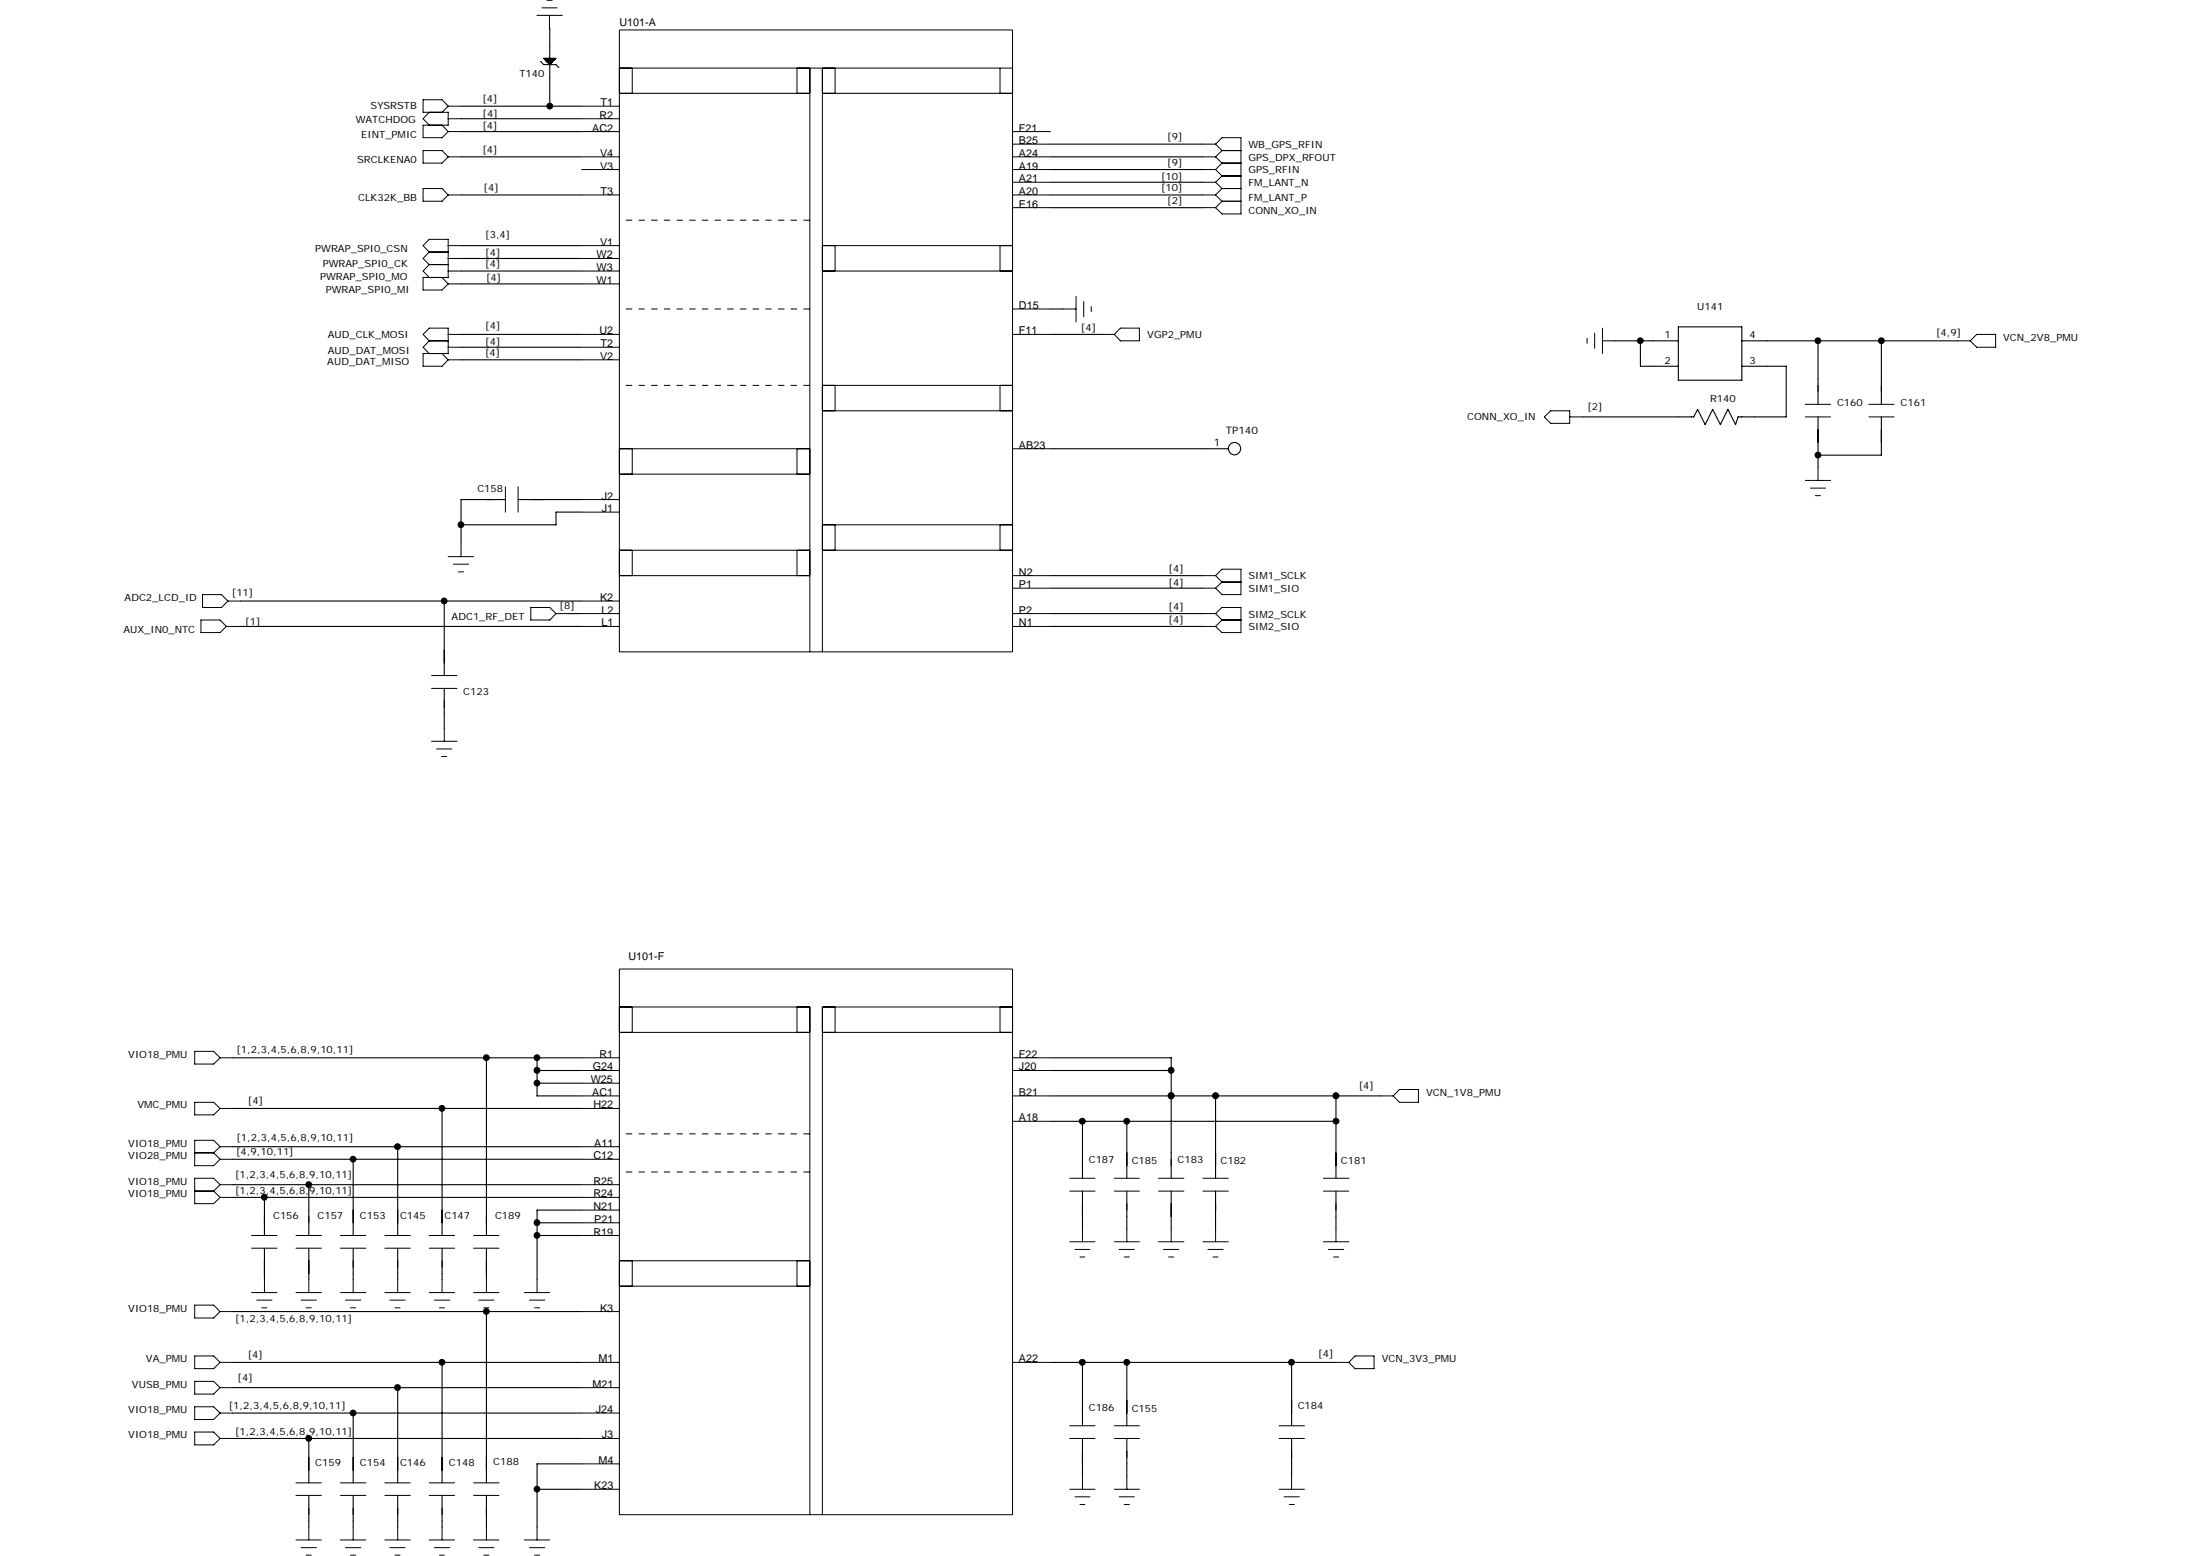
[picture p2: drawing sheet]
<svg xmlns="http://www.w3.org/2000/svg" width="297mm" height="210mm" viewBox="0 0 297 210" stroke-linecap="round" stroke-linejoin="round" font-family="sans-serif">
<g fill="none" stroke="#000" stroke-width=".14">
<path d="M58 15.2l-.9 .8 .9 .9M59.7 16.9l.8 .9M60.5 14.3h1.7M60.5 16h1.7M60.5 17.8h1.7M60.5 14.3l-.8 .9M60.5 14.3l-.8-.8h-2.6v1.7h3.4v1.7h-3.4v1.7h2.6l.8-.8M72.5 2.1h3.4M73.2 1.1h2M73.8 0h.7M74.2 2.1v1.7M78.5 14.3h5.1"/>
<path d="M78.5 16h5.1M78.5 17.8h5.1M83.6 4h53.1v84h-53.1zM83.6 9.2h53.1M83.6 12.6h25.7M85.4 9.2v3.4M107.6 9.2v3.4M109.3 9.2v78.8M111 12.6h25.7M111 9.2v78.8M112.8 9.2v3.4M135 9.2v3.4"/>
<path d="M136.7 19.5h5.2M136.7 17.8h5.2M162.4 19.5h1.7M164.1 19.5l.9-.9h2.6v10.3h-2.6l-.9-.9M164.1 19.5l.9 .8M57.1 20.3h2.6l.8 .9-.8 .8h-2.6zM57.1 25.4h2.6l.8 .9-.8 .9h-2.6zM58 34l-.9-.9 .9-.8h2.5v5.1h-3.4v1.7h2.6l.8-.8M58 34h2.5M58 34l-.9 .9 .9 .8M58 35.7h2.5M58 35.7l-.9 .9 .9 .8"/>
<path d="M59.7 37.4l.8 .9M60.5 33.1h1.7M60.5 36.6h1.7M60.5 21.2h1.7M60.5 26.3h1.7M60.5 34.9h1.7M60.5 38.3h1.7M78.5 33.1h5.1M78.5 36.6h5.1M78.5 21.2h5.1M78.5 22.9h5.1M78.5 26.3h5.1"/>
<path d="M78.5 34.9h5.1M78.5 38.3h5.1M84.5 29.7h.9M86.2 29.7h.9M87.9 29.7h.9M89.6 29.7h.9M91.4 29.7h.8M93.1 29.7h.8M94.8 29.7h.8M96.5 29.7h.8M98.2 29.7h.9M99.9 29.7h.9"/>
<path d="M101.6 29.7h.9M103.4 29.7h.8M105 29.7h.9M106.7 29.7h.9M108.5 29.7h.8M111 33.1h25.7M111 36.6h25.7M112.8 33.1v3.5M135 33.1v3.5M136.7 21.2h5.2M136.7 22.9h5.2M136.7 26.3h5.2"/>
<path d="M136.7 24.6h5.2M136.7 28h5.2M162.4 21.2h1.7M162.4 22.9h1.7M162.4 26.3h1.7M162.4 24.6h1.7M162.4 28h1.7M164.1 21.2l.9 .8M164.1 22.9l.9 .8M164.1 24.6l.9 .8M164.1 26.3l.9 .9M165 22h2.6"/>
<path d="M165 20.3h2.6M165 27.2h2.6M165 25.4h2.6M165 20.3l-.9 .9M165 23.7h2.6M165 22l-.9 .9M165 23.7l-.9 .9M165 25.4l-.9 .9M165 27.2l-.9 .8M58 46l-.9-.9 .9-.8h2.5v3.4h-3.4v1.7h2.6l.8-.8M58 46h2.5M58 46l-.9 .9 .9 .8"/>
<path d="M59.7 47.7l.8 .9M60.5 45.1h1.7M60.5 46.9h1.7M60.5 48.6h1.7M78.5 45.1h5.1M78.5 46.9h5.1M78.5 48.6h5.1M84.5 52h.9M84.5 41.7h.9M86.2 52h.9M86.2 41.7h.9M87.9 52h.9"/>
<path d="M87.9 41.7h.9M89.6 52h.9M89.6 41.7h.9M91.4 52h.8M91.4 41.7h.8M93.1 52h.8M93.1 41.7h.8M94.8 52h.8M94.8 41.7h.8M96.5 52h.8M96.5 41.7h.8M98.2 52h.9"/>
<path d="M98.2 41.7h.9M99.9 52h.9M99.9 41.7h.9M101.6 52h.9M101.6 41.7h.9M103.4 52h.8M103.4 41.7h.8M105 52h.9M105 41.7h.9M106.7 52h.9M106.7 41.7h.9M108.5 52h.8"/>
<path d="M108.5 41.7h.8M111 52h25.7M111 55.4h25.7M112.8 52v3.4M135 52v3.4M136.7 41.7h5.2M136.7 45.1h5.2M143.6 41.7h1.7M145.3 40v3.4M146.3 40.7v2.1M147.3 41.4v.7M148.7 45.1h1.7"/>
<path d="M151.3 44.3h2.5v1.7h-2.5l-.9-.9zM208.5 56.3l.9-.9h2.5v1.7h-2.5zM211.9 56.3h1.7M214.3 45.6v.7M215.3 45v2M216.4 46h1.7M216.4 44.3v3.4M243.8 54.6h3.4M243.8 56.3h3.4M252.3 54.6h3.4M252.3 56.3h3.4M264.3 46h1.7"/>
<path d="M266 46l.9-.9h2.5v1.8h-2.5zM60.5 75.1h3.4M61.2 76.1h2.1M61.9 77.2h.7M62.2 73.4v1.7M68.2 65.7v3.4M70 65.7v3.4M78.5 67.4h5.1M78.5 69.1h5.1M83.6 77.7h25.7M83.6 74.3h25.7M83.6 60.6h25.7"/>
<path d="M83.6 64h25.7M85.4 60.6v3.4M85.4 74.3v3.4M107.6 60.6v3.4M107.6 74.3v3.4M111 74.3h25.7M111 70.8h25.7M112.8 70.8v3.5M135 70.8v3.5M136.7 77.7h5.2M136.7 60.6h5.2M136.7 79.4h5.2"/>
<path d="M162.4 77.7h1.7M162.4 79.4h1.7M164.1 77.7l.9-.9h2.6v3.4h-2.6l-.9-.8M164.1 77.7l.9 .8M165 78.5h2.6M165 78.5l-.9 .9M243.8 64.8h3.4M244.4 65.9h2.1M245.1 66.9h.7M245.5 63.1v1.7M27.1 83.7h2.6l.9 .8-.9 .9h-2.6zM27.3 80.2h2.6l.9 .9-.9 .9h-2.6z"/>
<path d="M30.6 84.5h1.7M30.8 81.1h1.7M58.3 92.9h3.4M58.3 91.2h3.4M60 98.3v1.7M71.7 82h2.5l.9 .8-.9 .9h-2.5zM75.1 82.8h1.7M78.5 81.1h5.1M78.5 82.8h5.1M78.5 84.5h5.1M136.7 82.8h5.2M136.7 84.5h5.2"/>
<path d="M162.4 82.8h1.7M162.4 84.5h1.7M164.1 82.8l.9-.8h2.6v3.4h-2.6l-.9-.9M164.1 82.8l.9 .9M165 83.7h2.6M165 83.7l-.9 .8M58.3 100h3.4M58.9 101.1h2.1M59.6 102.1h.7M83.6 130.8h53.1v73.6h-53.1zM83.6 135.9h25.7v68.5M83.6 139.3h25.7"/>
<path d="M85.4 135.9v3.4M107.6 135.9v3.4M111 139.3h25.7M112.8 135.9v3.4M135 135.9v3.4M136.7 135.9h-25.7v68.5M26.3 141.9h2.5l.9 .8-.9 .9h-2.5zM26.3 148.8h2.5l.9 .8-.9 .9h-2.5zM26.3 155.6h2.5M28.8 155.6l.9 .8M29.7 142.7h1.7M29.7 154.7h1.7"/>
<path d="M29.7 156.4h1.7M29.7 159.9h1.7M29.7 149.6h1.7M29.7 159.9l-.9-.9h-2.5v3.4h2.5l.9-.8M29.7 154.7l-.9-.8h-2.5v3.4h2.5l.9-.9M29.7 154.7l-.9 .9M29.7 159.9l-.9 .8M78.5 142.7h5.1M78.5 147.9h5.1M78.5 154.7h5.1M78.5 156.4h5.1M78.5 144.5h5.1"/>
<path d="M78.5 159.9h5.1M78.5 149.6h5.1M78.5 146.2h5.1M84.5 153h.9M84.5 158.2h.9M86.2 153h.9M86.2 158.2h.9M87.9 153h.9M87.9 158.2h.9M89.6 153h.9M89.6 158.2h.9M91.4 153h.8"/>
<path d="M91.4 158.2h.8M93.1 153h.8M93.1 158.2h.8M94.8 153h.8M94.8 158.2h.8M96.5 153h.8M96.5 158.2h.8M98.2 153h.9M98.2 158.2h.9M99.9 153h.9M99.9 158.2h.9M101.6 153h.9"/>
<path d="M101.6 158.2h.9M103.4 153h.8M103.4 158.2h.8M105 153h.9M105 158.2h.9M106.7 153h.9M106.7 158.2h.9M108.5 153h.8M108.5 158.2h.8M136.7 142.7h5.2M136.7 147.9h5.2M136.7 151.3h5.2"/>
<path d="M136.7 144.5h5.2M144.4 159h3.4M150.4 159h3.4M156.4 159h3.4M162.4 159h3.4M178.7 159h3.4M186.4 147.9h1.7M189 147h2.5v1.8h-2.5l-.9-.9zM26.3 160.7h2.5M26.3 176.1h2.5l.9 .9-.9 .9h-2.5zM28.8 160.7l.9 .9M29.7 161.6h1.7"/>
<path d="M29.7 177h1.7M34 166.7h3.4M34 168.4h3.4M34 174.4h3.4M34.7 175.5h2M35.3 176.5h.7M35.7 172.7v1.7M40 166.7h3.4M40 168.4h3.4M40 174.4h3.4M40.7 175.5h2M41.3 176.5h.7"/>
<path d="M41.7 172.7v1.7M46 166.7h3.4M46 168.4h3.4M46 174.4h3.4M46.6 175.5h2.1M47.3 176.5h.7M47.7 172.7v1.7M52 166.7h3.4M52 168.4h3.4M52 174.4h3.4M52.6 175.5h2.1M53.3 176.5h.7"/>
<path d="M53.7 172.7v1.7M58 166.7h3.4M58 168.4h3.4M58 174.4h3.4M58.6 175.5h2.1M59.3 176.5h.7M59.7 172.7v1.7M63.9 166.7h3.5M63.9 168.4h3.5M63.9 174.4h3.5M64.6 175.5h2.1M65.3 176.5h.7"/>
<path d="M65.7 172.7v1.7M70.8 174.4h3.4M71.5 175.5h2.1M72.2 176.5h.7M72.5 172.7v1.7M78.5 163.3h5.1M78.5 165h5.1M78.5 161.6h5.1M78.5 166.7h5.1M78.5 177h5.1M83.6 170.1h25.7M83.6 173.6h25.7"/>
<path d="M85.4 170.1v3.5M107.6 170.1v3.5M144.4 160.7h3.4M144.4 167.6h3.4M145.1 168.6h2.1M145.8 169.6h.7M146.2 165.9v1.7M150.4 160.7h3.4M150.4 167.6h3.4M151.1 168.6h2.1M151.8 169.6h.7M152.1 165.9v1.7"/>
<path d="M156.4 160.7h3.4M156.4 167.6h3.4M157.1 168.6h2M157.8 169.6h.7M158.1 165.9v1.7M162.4 160.7h3.4M162.4 167.6h3.4M163.1 168.6h2M163.8 169.6h.7M164.1 165.9v1.7M178.7 160.7h3.4M178.7 167.6h3.4"/>
<path d="M179.4 168.6h2M180.1 169.6h.6M180.4 165.9v1.7M26.3 183h2.5l.9 .9-.9 .8h-2.5zM26.3 186.4h2.5l.9 .9-.9 .8h-2.5zM26.3 189.8h2.5l.9 .9-.9 .9h-2.5zM26.3 193.3h2.5l.9 .8-.9 .9h-2.5zM29.7 183.9h1.7M29.7 187.3h1.7M29.7 190.7h1.7M29.7 194.1h1.7M78.5 183.9h5.1"/>
<path d="M78.5 187.3h5.1M78.5 197.5h5.1M78.5 190.7h5.1M78.5 194.1h5.1M136.7 183.9h5.2M144.4 194.1h3.4M144.4 192.4h3.4M146.2 199.2v1.8M150.4 194.1h3.4M150.4 192.4h3.4M152.1 199.2v1.8M172.7 194.1h3.4"/>
<path d="M172.7 192.4h3.4M174.4 199.2v1.8M180.4 183.9h1.7M183 183h2.5v1.7h-2.5l-.9-.8zM40 201.8h3.4M40 200.1h3.4M40 207.8h3.4M40.7 208.9h2M41.3 209.9h.7M41.7 206.1v1.7M46 201.8h3.4M46 200.1h3.4"/>
<path d="M46 207.8h3.4M46.6 208.9h2.1M47.3 209.9h.7M47.7 206.1v1.7M52 201.8h3.4M52 200.1h3.4M52 207.8h3.4M52.6 208.9h2.1M53.3 209.9h.7M53.7 206.1v1.7M58 201.8h3.4M58 200.1h3.4"/>
<path d="M58 207.8h3.4M58.6 208.9h2.1M59.3 209.9h.7M59.7 206.1v1.7M63.9 201.8h3.5M63.9 200.1h3.5M63.9 207.8h3.5M64.6 208.9h2.1M65.3 209.9h.7M65.7 206.1v1.7M70.8 207.8h3.4M71.5 208.9h2.1"/>
<path d="M72.2 209.9h.7M72.5 206.1v1.7M78.5 201h5.1M144.4 201h3.4M145.1 202h2.1M145.8 203h.7M150.4 201h3.4M151.1 202h2.1M151.8 203h.7M172.7 201h3.4M173.4 202h2M174.1 203h.6"/>
</g>
<g fill="none" stroke="#000" stroke-width=".15">
<path d="M62.2 16h16.3M62.2 17.8h16.3M73 8.3l.4 .4h1.7l.4 .4M73.4 7.9h1.7l-.9 .8zM73.5 8h1.4M73.6 7.9v.1M73.7 8.1h1.1M73.7 7.9v.3M73.8 8.3h.8M73.9 7.9v.5M74 8.5h.4M74.1 7.9v.7"/>
<path d="M74.2 3.8v10.5h-12M74.2 8.7h.1M74.2 14.3h4.3M74.4 7.9v.6M74.6 7.9v.5M74.7 7.9v.3M74.9 7.9v.1M141.9 19.5h20.5M62.2 21.2h16.3M62.2 26.3h16.3M62.2 33.1h16.3M62.2 34.9h16.3"/>
<path d="M62.2 36.6h16.3M62.2 38.3h16.3M141.9 21.2h20.5M141.9 26.3h20.5M141.9 22.9h20.5M141.9 24.6h20.5M141.9 28h20.5M62.2 45.1h16.3M62.2 46.9h16.3M62.2 48.6h16.3M141.9 45.1h6.8M141.9 41.7h1.7"/>
<path d="M218.1 46h8.5M221.5 46v3.4h5.1M226.6 44.1h8.6v7.2h-8.6zM235.2 46h29.1M235.2 49.4h6v6.9h-6.5l-.4 1-1-2.1-1 2.1-1.1-2.1-1 2.1-1-2.1-.5 1.1h-15.1M245.5 46v8.6M245.5 56.3v6.8M254 46v8.6M254 56.3v5.1h-8.5M68.2 67.4h-6v6M70 67.4h8.5M78.5 69.1h-3.4v1.7h-12.9"/>
<path d="M141.9 60.6h23.9M141.9 77.7h20.5M141.9 79.4h20.5M32.3 84.5h46.2M32.5 81.1h27.5v10.1M60 92.9v5.4M60 81.1h18.5M76.8 82.8h1.7M141.9 84.5h20.5M141.9 82.8h20.5M31.4 142.7h47.1M31.4 149.6h47.1"/>
<path d="M31.4 154.7h47.1M31.4 156.4h47.1M31.4 159.9h47.1M41.7 159.9v6.8M47.7 156.4v10.3M53.7 154.7v12M59.7 149.6v17.1M65.7 142.7v24M72.5 142.7v5.2h6M72.5 146.2h6M72.5 144.5h6M141.9 142.7h16.2v16.3"/>
<path d="M141.9 147.9h44.5M141.9 144.5h16.2M141.9 151.3h38.5M146.2 151.3v7.7M152.1 151.3v7.7M158.1 147.9h.1M164.1 147.9v11.1M180.4 147.9v11.1M31.4 161.6h47.1M31.4 177h47.1M35.7 161.6v5.1M35.7 168.4v4.3"/>
<path d="M41.7 168.4v4.3M47.7 168.4v4.3M53.7 168.4v4.3M59.7 168.4v4.3M65.7 168.4v4.3M65.7 177v23.1M72.5 166.7h6M72.5 165h6M78.5 163.3h-6v9.4M146.2 160.7v5.2M152.1 160.7v5.2M158.1 160.7v5.2"/>
<path d="M164.1 160.7v5.2M180.4 160.7v5.2M31.4 190.7h47.1M31.4 194.1h47.1M31.4 183.9h47.1M31.4 187.3h47.1M41.7 194.1v6M47.7 190.7v9.4M53.7 187.3v12.8M59.7 183.9v16.2M78.5 197.5h-6v8.6M141.9 183.9h38.5"/>
<path d="M146.2 183.9v8.5M146.2 194.1v5.1M152.1 183.9v8.5M152.1 194.1v5.1M174.4 183.9v8.5M174.4 194.1v5.1M41.7 201.8v4.3M47.7 201.8v4.3M53.7 201.8v4.3M59.7 201.8v4.3M65.7 201.8v4.3M72.5 201h6"/>
<circle cx="166.7" cy="60.5" r=".83"/>
</g>
<g fill="#000" stroke="#000" stroke-width=".14">
<circle cx="74.2" cy="14.3" r=".4"/>
<circle cx="221.5" cy="46" r=".39"/>
<circle cx="245.5" cy="46" r=".39"/>
<circle cx="254" cy="46" r=".4"/>
<circle cx="62.2" cy="70.8" r=".39"/>
<circle cx="245.5" cy="61.4" r=".39"/>
<circle cx="60" cy="81.1" r=".39"/>
<circle cx="41.7" cy="159.9" r=".39"/>
<circle cx="47.7" cy="156.4" r=".39"/>
<circle cx="53.7" cy="154.7" r=".4"/>
<circle cx="59.7" cy="149.6" r=".39"/>
<circle cx="65.7" cy="142.7" r=".39"/>
<circle cx="72.5" cy="144.4" r=".4"/>
<circle cx="72.5" cy="146.2" r=".39"/>
<circle cx="72.5" cy="142.7" r=".39"/>
<circle cx="146.1" cy="151.3" r=".4"/>
<circle cx="152.1" cy="151.3" r=".39"/>
<circle cx="158.1" cy="144.4" r=".4"/>
<circle cx="158.1" cy="147.9" r=".4"/>
<circle cx="164.1" cy="147.9" r=".4"/>
<circle cx="180.4" cy="147.9" r=".4"/>
<circle cx="180.4" cy="151.3" r=".4"/>
<circle cx="35.7" cy="161.6" r=".4"/>
<circle cx="65.7" cy="177" r=".39"/>
<circle cx="72.5" cy="165" r=".4"/>
<circle cx="72.5" cy="166.7" r=".39"/>
<circle cx="41.7" cy="194.1" r=".39"/>
<circle cx="47.7" cy="190.7" r=".39"/>
<circle cx="53.7" cy="187.2" r=".4"/>
<circle cx="59.7" cy="183.8" r=".39"/>
<circle cx="146.1" cy="183.8" r=".4"/>
<circle cx="152.1" cy="183.8" r=".39"/>
<circle cx="174.4" cy="183.8" r=".39"/>
<circle cx="72.5" cy="201" r=".39"/>
</g>
<g font-size="1.5">
<text x="83.6" y="3.5">U101-A</text>
<text x="80" y="17.8">AC2</text>
<text x="80.9" y="16">R2</text>
<text x="81.1" y="14.3">T1</text>
<text x="137.6" y="17.8">F21</text>
<text x="81" y="21.2">V4</text>
<text x="81" y="22.9">V3</text>
<text x="137.6" y="22.9">A19</text>
<text x="137.6" y="21.2">A24</text>
<text x="137.6" y="19.5">B25</text>
<text x="81.1" y="26.3">T3</text>
<text x="137.6" y="26.3">A20</text>
<text x="137.6" y="24.6">A21</text>
<text x="137.6" y="28">E16</text>
<text x="80.6" y="34.9">W2</text>
<text x="81" y="33.1">V1</text>
<text x="80.6" y="36.6">W3</text>
<text x="80.6" y="38.3">W1</text>
<text x="137.6" y="41.7">D15</text>
<text x="80.9" y="45.1">U2</text>
<text x="81.1" y="46.9">T2</text>
<text x="137.6" y="45.1">F11</text>
<text x="81" y="48.6">V2</text>
<text x="137.6" y="60.6">AB23</text>
<text x="81.3" y="67.4">J2</text>
<text x="81.3" y="69.1">J1</text>
<text x="137.6" y="77.7">N2</text>
<text x="81" y="81.1">K2</text>
<text x="81.2" y="82.8">L2</text>
<text x="137.6" y="82.8">P2</text>
<text x="137.6" y="79.4">P1</text>
<text x="81.2" y="84.5">L1</text>
<text x="137.6" y="84.5">N1</text>
<text x="84.9" y="129.6">U101-F</text>
<text x="80.9" y="142.7">R1</text>
<text x="137.6" y="142.7">F22</text>
<text x="79.8" y="146.2">W25</text>
<text x="80" y="147.9">AC1</text>
<text x="80" y="144.5">G24</text>
<text x="80.1" y="149.6">H22</text>
<text x="137.6" y="147.9">B21</text>
<text x="137.6" y="144.5">J20</text>
<text x="80.2" y="154.7">A11</text>
<text x="137.6" y="151.3">A18</text>
<text x="80.1" y="156.4">C12</text>
<text x="80.1" y="159.9">R25</text>
<text x="80.1" y="161.6">R24</text>
<text x="80.1" y="163.3">N21</text>
<text x="80.1" y="166.7">R19</text>
<text x="80.2" y="165">P21</text>
<text x="81" y="177">K3</text>
<text x="80.8" y="183.9">M1</text>
<text x="137.6" y="183.9">A22</text>
<text x="80" y="187.3">M21</text>
<text x="80.5" y="190.7">J24</text>
<text x="80.8" y="197.5">M4</text>
<text x="81.3" y="194.1">J3</text>
<text x="80.2" y="201">K23</text>
</g>
<g font-size="1.4">
<text x="165.5" y="58.5">TP140</text>
<text x="163.9" y="60.2">1</text>
</g>
<g font-size="1.3">
<text x="70.1" y="10.4">T140</text>
<text x="48" y="16.5">WATCHDOG</text>
<text x="50" y="14.6">SYSRSTB</text>
<text x="65.1" y="17.4">[4]</text>
<text x="65.1" y="13.8">[4]</text>
<text x="65.1" y="15.9">[4]</text>
<text x="48.2" y="22">SRCLKENA0</text>
<text x="48.8" y="18.6">EINT_PMIC</text>
<text x="65.1" y="20.7">[4]</text>
<text x="157.6" y="18.9">[9]</text>
<text x="157.6" y="22.4">[9]</text>
<text x="168.6" y="20">WB_GPS_RFIN</text>
<text x="168.6" y="21.7">GPS_DPX_RFOUT</text>
<text x="168.6" y="23.4">GPS_RFIN</text>
<text x="48.4" y="27.2">CLK32K_BB</text>
<text x="65.3" y="25.8">[4]</text>
<text x="156.8" y="24.2">[10]</text>
<text x="156.8" y="25.8">[10]</text>
<text x="157.6" y="27.5">[2]</text>
<text x="168.6" y="25.1">FM_LANT_N</text>
<text x="168.6" y="27.2">FM_LANT_P</text>
<text x="168.6" y="28.9">CONN_XO_IN</text>
<text x="42.6" y="34">PWRAP_SPI0_CSN</text>
<text x="65.5" y="34.5">[4]</text>
<text x="65.5" y="32.1">[3,4]</text>
<text x="43.2" y="37.8">PWRAP_SPI0_MO</text>
<text x="43.6" y="36.1">PWRAP_SPI0_CK</text>
<text x="44" y="39.5">PWRAP_SPI0_MI</text>
<text x="65.5" y="36">[4]</text>
<text x="65.6" y="38">[4]</text>
<text x="229.1" y="41.9">U141</text>
<text x="44.3" y="45.6">AUD_CLK_MOSI</text>
<text x="44.3" y="47.7">AUD_DAT_MOSI</text>
<text x="65.5" y="44.5">[4]</text>
<text x="65.5" y="46.5">[4]</text>
<text x="145.9" y="44.6">[4]</text>
<text x="154.9" y="45.6">VGP2_PMU</text>
<text x="224.7" y="45.6">1</text>
<text x="236.2" y="45.6">4</text>
<text x="261.4" y="45.3">[4,9]</text>
<text x="270.5" y="46">VCN_2V8_PMU</text>
<text x="44.2" y="49.3">AUD_DAT_MISO</text>
<text x="65.5" y="48">[4]</text>
<text x="224.7" y="49.1">2</text>
<text x="236.2" y="49.1">3</text>
<text x="198.1" y="56.6">CONN_XO_IN</text>
<text x="214.3" y="55.4">[2]</text>
<text x="230.9" y="54.2">R140</text>
<text x="248" y="54.7">C160</text>
<text x="256.6" y="54.7">C161</text>
<text x="64.4" y="66.4">C158</text>
<text x="157.8" y="77.2">[4]</text>
<text x="16.8" y="81.1">ADC2_LCD_ID</text>
<text x="31.3" y="80.4">[11]</text>
<text x="61" y="83.7">ADC1_RF_DET</text>
<text x="75.6" y="82.1">[8]</text>
<text x="157.8" y="79.1">[4]</text>
<text x="157.8" y="82.3">[4]</text>
<text x="168.6" y="78.2">SIM1_SCLK</text>
<text x="168.6" y="79.9">SIM1_SIO</text>
<text x="168.6" y="83.3">SIM2_SCLK</text>
<text x="16.7" y="85.4">AUX_IN0_NTC</text>
<text x="33.1" y="84.3">[1]</text>
<text x="157.8" y="84">[4]</text>
<text x="168.6" y="85">SIM2_SIO</text>
<text x="62.5" y="93.7">C123</text>
<text x="17.3" y="142.7">VIO18_PMU</text>
<text x="31.9" y="142">[1,2,3,4,5,6,8,9,10,11]</text>
<text x="18.6" y="149.6">VMC_PMU</text>
<text x="33.5" y="149">[4]</text>
<text x="183.4" y="147">[4]</text>
<text x="192.5" y="147.9">VCN_1V8_PMU</text>
<text x="17.3" y="154.7">VIO18_PMU</text>
<text x="31.9" y="155.9">[4,9,10,11]</text>
<text x="31.9" y="154">[1,2,3,4,5,6,8,9,10,11]</text>
<text x="17.3" y="156.4">VIO28_PMU</text>
<text x="17.3" y="159.9">VIO18_PMU</text>
<text x="17.3" y="161.6">VIO18_PMU</text>
<text x="31.7" y="159">[1,2,3,4,5,6,8,9,10,11]</text>
<text x="31.7" y="161.1">[1,2,3,4,5,6,8,9,10,11]</text>
<text x="147" y="157">C187</text>
<text x="152.8" y="157.1">C185</text>
<text x="159" y="157">C183</text>
<text x="164.8" y="157.1">C182</text>
<text x="181.1" y="157.1">C181</text>
<text x="36.9" y="164.5">C156</text>
<text x="42.9" y="164.5">C157</text>
<text x="48.6" y="164.5">C153</text>
<text x="54" y="164.5">C145</text>
<text x="60" y="164.5">C147</text>
<text x="66.8" y="164.5">C189</text>
<text x="17.3" y="177">VIO18_PMU</text>
<text x="31.7" y="178.4">[1,2,3,4,5,6,8,9,10,11]</text>
<text x="19.7" y="183.9">VA_PMU</text>
<text x="33.4" y="183.3">[4]</text>
<text x="178" y="183.1">[4]</text>
<text x="186.6" y="183.9">VCN_3V3_PMU</text>
<text x="17.3" y="190.7">VIO18_PMU</text>
<text x="17.8" y="187.3">VUSB_PMU</text>
<text x="30.9" y="190.2">[1,2,3,4,5,6,8,9,10,11]</text>
<text x="32.1" y="186.4">[4]</text>
<text x="147" y="190.4">C186</text>
<text x="152.8" y="190.5">C155</text>
<text x="175.2" y="190.2">C184</text>
<text x="17.3" y="194.1">VIO18_PMU</text>
<text x="31.7" y="193.6">[1,2,3,4,5,6,8,9,10,11]</text>
<text x="42.6" y="197.8">C159</text>
<text x="48.6" y="197.8">C154</text>
<text x="54" y="197.9">C146</text>
<text x="60.6" y="197.8">C148</text>
<text x="66.6" y="197.7">C188</text>
</g>
</svg>
